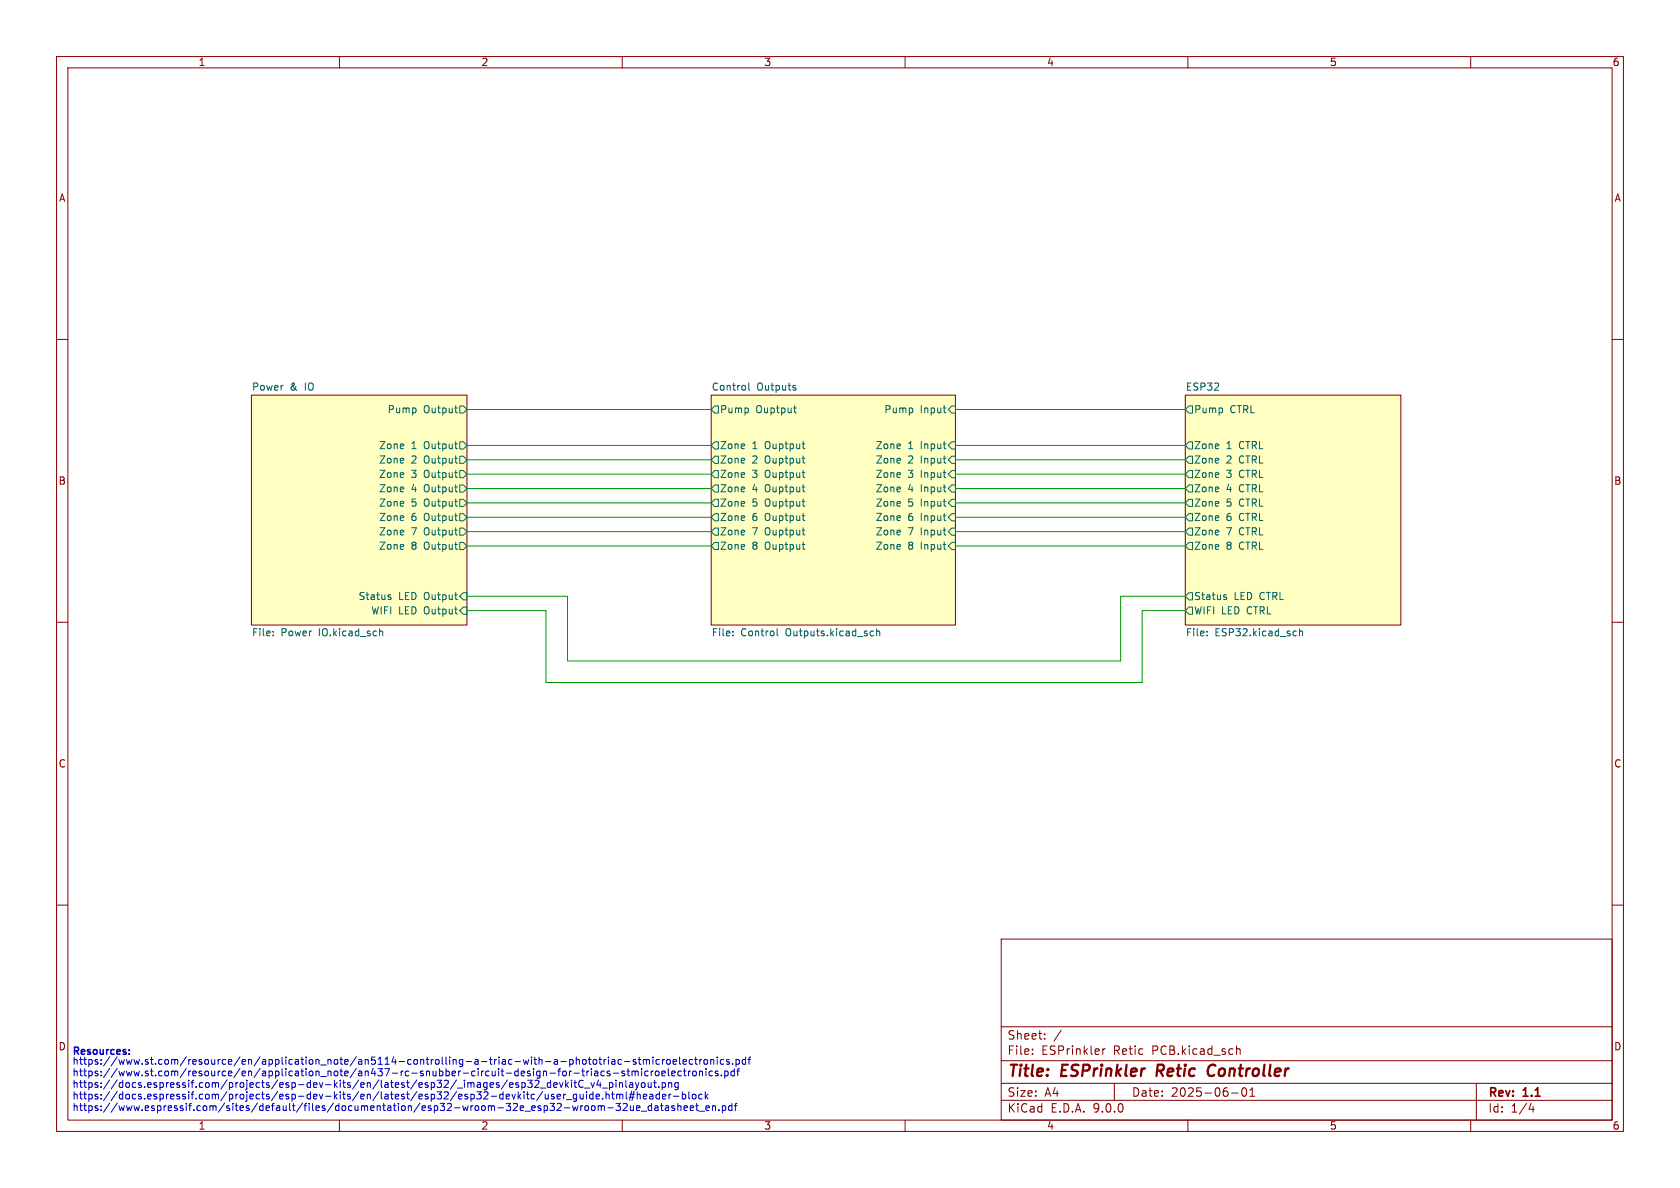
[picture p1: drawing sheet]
<svg xmlns="http://www.w3.org/2000/svg" width="297mm" height="210mm" viewBox="0 0 297 210" stroke-linecap="round" stroke-linejoin="round" font-family="sans-serif">
<g fill="none" stroke="#840000" stroke-width=".18">
<path d="M10 10h277v190h-277zM12 12h273v186h-273zM60 10v2M110 10v2M160 10v2M210 10v2M260 10v2M10 60h2M44.4 69.9h38.1v40.6h-38.1zM125.7 69.9h43.2v40.6h-43.2zM209.5 69.9h38.1v40.6h-38.1zM285 60h2"/>
<path d="M10 110h2M285 110h2M10 160h2M177 166h108v32h-108zM285 160h2M60 198v2M110 198v2M160 198v2M177 194.5h108M177 191.5h108M177 187.5h108M177 181.5h108"/>
<path d="M182.5 186.3v.1M182.5 185.5v.1M184.7 183.6v.1M184.7 182.8v.1M187.6 182.1l-1.3 2M195 185.4v1M195.4 185.4l-.3 .1-.1 .2M197 191.5v3M210 198v2M217.7 193.2h1.2M218.6 185.5l.2-.1 .4 .1v.9M218.6 184.9v1.5"/>
<path d="M219.7 192.4l.2-.1a.81 .81 0 0 1 .6 .6 .81 .81 0 0 1-.3 .8l-.2 .1a.81 .81 0 0 1-.3-1.4zM221 193.8h.8M221 192.7l.4-.4v1.5M260 198v2M261 191.5v6.5M270.7 195l-.4 1.1h.9M271 195.6v1"/>
</g>
<path d="M204.7 188.2l-.3 2M214.5 188.2a1.13 1.13 0 0 0-1 .7 1.13 1.13 0 0 0 .3 1.2l.3 .1 .5-.1" fill="none" stroke="#840000" stroke-width=".4"/>
<g fill="#ffffc2" stroke="#ffffc2" stroke-width=".18">
<path d="M125.7 69.9h43.2v40.6h-43.2z"/>
<path d="M44.4 69.9h38.1v40.6h-38.1z"/>
<path d="M209.5 69.9h38.1v40.6h-38.1z"/>
</g>
<g fill="none" stroke="#006464" stroke-width=".18">
<path d="M80.4 72.1h.5M80.7 73h.2M81.3 71.8h.6l.6 .6-.6 .6h-.6zM81.3 78.1h.6l.6 .6-.6 .7h-.6zM126.4 71.8h.6v1.2h-.6l-.7-.6zM126.4 78.1h.6v1.3h-.6l-.7-.7zM132.4 67.7v1.1l.1 .2M140.3 72.1h.5M140.5 72.8l.3 .2M140.5 68.6l.2 .1-.2 .3M140.5 68.1l.1 .1M141.8 78.5h.5"/>
<path d="M142.2 79.3h.1M166.7 72.1h.5M167.1 73h.1M168.3 71.8h.6v1.2h-.6l-.7-.6zM168.3 78.1h.6v1.3h-.6l-.7-.7zM209.5 78.7l.7-.6h.6v1.3h-.6zM210.2 71.8h.6v1.2h-.6l-.7-.6zM81.3 80.6h.6l.6 .7-.6 .6h-.6zM81.3 83.2h.6l.6 .6-.6 .7h-.6zM81.3 85.7h.6l.6 .7-.6 .6h-.6zM81.3 88.3h.6l.6 .6-.6 .6h-.6zM81.3 90.8h.6l.6 .6-.6 .7h-.6z"/>
<path d="M81.3 93.3h.6l.6 .7-.6 .6h-.6zM81.3 95.9h.6l.6 .6-.6 .7h-.6zM126.4 80.6h.6v1.3h-.6l-.7-.6zM126.4 83.2h.6v1.3h-.6l-.7-.7zM126.4 85.7h.6v1.3h-.6l-.7-.6zM126.4 88.3h.6v1.2h-.6l-.7-.6zM126.4 90.8h.6v1.3h-.6l-.7-.7zM126.4 93.3h.6v1.3h-.6l-.7-.6zM126.4 95.9h.6v1.3h-.6l-.7-.7zM141.8 81h.5M141.8 83.6h.5M141.8 86.1h.5"/>
<path d="M141.8 88.6h.5M141.8 91.2h.5M141.8 93.7h.5M141.8 96.3h.5M142.2 81.9h.1M142.2 84.4h.1M142.2 86.9h.1M142.2 89.5h.1M142.2 92h.1M142.2 94.6h.1M142.2 97.1h.1M168.3 80.6h.6v1.3h-.6l-.7-.6z"/>
<path d="M168.3 83.2h.6v1.3h-.6l-.7-.7zM168.3 85.7h.6v1.3h-.6l-.7-.6zM168.3 88.3h.6v1.2h-.6l-.7-.6zM168.3 90.8h.6v1.3h-.6l-.7-.7zM168.3 93.3h.6v1.3h-.6l-.7-.6zM168.3 95.9h.6v1.3h-.6l-.7-.7zM209.5 81.3l.7-.7h.6v1.3h-.6zM209.5 83.8l.7-.6h.6v1.3h-.6zM209.5 94l.7-.7h.6v1.3h-.6zM210.2 85.7h.6v1.3h-.6l-.7-.6zM210.2 88.3h.6v1.2h-.6l-.7-.6zM210.2 90.8h.6v1.3h-.6l-.7-.7z"/>
<path d="M210.2 95.9h.6v1.3h-.6l-.7-.7zM48.3 112.3v.1M48.3 111.6v.1M67.2 111.6h.4l.1 .8M68.8 105.6h.3v.2l-.1 .2h-.3M68.8 105.1l.3 .1M81.9 104.8h.6v1.2h-.6l-.6-.6zM81.9 107.3h.6v1.3h-.6l-.6-.6zM129.6 112.3v.1M129.6 111.6v.1M137.4 111.1v1.1l.2 .2M154 112.3h.4"/>
<path d="M154 111.6h.4M155 111.7l.2-.1h.3v.8M155 111.1v1.3M209.5 105.4l.7-.6h.6v1.2h-.6zM210.2 107.3h.6v1.3h-.6l-.7-.6zM213.4 112.3v.1M213.4 111.6v.1M216.5 105.6h.3l.1 .2-.2 .2h-.3M216.5 105.1l.3 .1M229.1 111.6h.1M229.2 112.3l-.1 .1M229.7 111.7l.2-.1h.3l.1 .8"/>
<path d="M229.7 111.1v1.3"/>
</g>
<g fill="none" stroke="#009600" stroke-width=".18">
<path d="M82.5 78.7h43.2M82.5 72.4h43.2M168.9 78.7h40.6M168.9 72.4h40.6M82.5 88.9h43.2M82.5 83.8h43.2M82.5 94h43.2M82.5 86.4h43.2M82.5 91.4h43.2M82.5 81.3h43.2M82.5 96.5h43.2M168.9 88.9h40.6"/>
<path d="M168.9 83.8h40.6M168.9 94h40.6M168.9 86.4h40.6M168.9 91.4h40.6M168.9 81.3h40.6M168.9 96.5h40.6M82.5 105.4h17.8v11.4h97.8v-11.4h11.4M82.5 108h14v12.7h105.4v-12.7h7.6"/>
</g>
<path d="M22.8 186.3v.1M22.8 185.6v.1" fill="none" stroke="#0000c2" stroke-width=".25"/>
<g fill="none" stroke="#0000c2" stroke-width=".18">
<path d="M96.9 191.4l-.2 .2 .1 .5 .2 .1h.3M97.3 191v1.2M98 191.4v.8h.4M98.4 191.4l.1 .3-.6 .1M98.6 194.2h.4M98.6 193.5l.3-.1 .2 .3-.6 .1M98.9 191.4l.3 .8 .3-.8M99.6 193.4v.9M100 191v1.2M100 193.4l-.4 .3M100.1 191.7l.4 .5M100.1 194.4h1"/>
<path d="M100.5 191.4l-.5 .5M101 191.4v.8M101.4 194.6l.1 .1M101.5 189.7h.9M101.6 191v1l.3 .2M101.9 193.5l-.3-.1-.3 .3 .2 .5h.4M101.9 193.4v1.1l-.2 .2M102.5 193.4l.1 .8 .3 .1 .2-.1M102.8 189.3h.5M103 188.9v1.1l.3 .2M103.1 191.1a.6 .6 0 0 0-.8 .4 .6 .6 0 0 0 .5 .7l.3-.1M103.1 193.4v.9"/>
<path d="M103.2 187.3l.3 .1 .1 .1v.5l-.4 .1M103.3 192.3h1M103.7 193v.1M103.7 193.4v.9M103.8 189.3v.9M104 187.3h.5M104.1 189.3l-.3 .3M104.2 186.9v1.1l.3 .1M104.5 191.4l.3 .8 .3-.8M104.5 188.9v.1M104.5 189.3v.9M104.8 193v1.3"/>
<path d="M104.8 193.5l-.3-.1-.3 .3 .2 .5h.4M104.9 187.4l.2-.1 .3 .1 .1 .5-.1 .2h-.3l-.2-.1zM105.1 195.5l.1 .2-.1 .6M105.1 189.4h.5l.1 .8M105.4 193.8l.6-.1-.1-.2-.3-.1-.2 .2v.6h.5M105.7 189.6l-.4 .1-.2 .2 .2 .3 .4-.1M105.8 195.6l.3-.1 .2 .2M105.8 195.5v.8M105.8 190.9l-.3 .9h.8M105.9 187.3h.5M106.1 186.9v1.1l.3 .1M106.1 191.4v.8"/>
<path d="M106.3 195.7l.2-.2h.3v.8M106.3 195.7v.6M106.5 192.3h.9M106.5 194.2v.1M106.8 187.3v.8M106.8 189.4l-.3-.1-.3 .3 .2 .5h.4M107.1 187.3l-.3 .2M107.1 193.5l.2-.1 .3 .1 .1 .8M107.1 193v1.3M107.4 195.8h1M107.6 186.9v.1M107.6 187.3v.8"/>
<path d="M107.7 191.4h.4l.3 .2-.2 .6h-.5M107.7 191.4v1.2M107.8 189.4l-.3-.1-.2 .2 .1 .2 .4 .1v.3h-.5M108.1 193.4h.5M108.2 187.4h.5v.7M108.3 193v1.1l.3 .2M108.4 189.7h1M108.7 187.6l-.4 .1-.2 .1 .2 .3h.4M108.9 195h.8l-.4 .5 .3 .2v.5l-.2 .1-.5-.1M108.9 191v.1M108.9 191.4v.8M109 193.5l.4-.1 .2 .2"/>
<path d="M109 193.4v.9M109.5 191.5l.2-.1h.3v.8M109.5 191.4v.8M109.6 193.6l.1-.2 .3 .1 .1 .8M109.6 193.6v.7M109.9 187.4l-.4-.1-.2 .2 .1 .6h.5M110.2 195.2l.5-.2 .2 .4-.8 .9h.8M110.4 187.7h1M110.4 189.4l-.3-.1-.2 .2 .1 .2 .4 .1v.3h-.5M110.7 191v1l.1 .2M110.7 193v1.1l.2 .2M110.8 189.3h.5"/>
<path d="M111 188.9v1.1l.3 .2M111.2 194h.9M111.3 191.4h.5l.1 .8M111.3 193.4h.9M111.4 195.5l.1 .8h.3l.2-.1M111.7 192.9l-.4 1.6M111.7 189.5l.4-.2 .2 .2M111.7 189.3v.9M111.9 191.7h-.5l-.1 .2 .1 .3h.5M112 195.5v.8M112.1 192.9l-.4 1.6M112.3 189.5l.2-.2 .3 .1v.8"/>
<path d="M112.3 189.5v.7M112.3 191.4l.3 .8M112.4 187.4l-.3-.1-.2 .2 .1 .2 .4 .1v.3h-.5M112.5 195.9l.6-.1v-.3h-.4l-.2 .2 .1 .6h.5M112.6 192.2l-.3 .4M112.6 193.5l.2-.1 .3 .1 .1 .8M112.6 193v1.3M112.8 187.3h.5M112.9 191.4l-.3 .8M113 186.9v1.1l.3 .1M113.4 196.4h.9M113.4 188.9v.1"/>
<path d="M113.4 189.3v.9M113.5 191.4h.3l.2 .2v.4l-.2 .2h-.3l-.1-.2zM113.7 187.4l.4-.1 .2 .2M113.7 187.3v.8M113.7 193.8l.6-.1v-.2l-.4-.1-.2 .2 .1 .6h.5M114.3 187.5l.2-.2 .3 .1v.7M114.3 187.5v.6M114.6 191.4v.8h.3l.2-.1M114.6 189.4l-.4-.1-.2 .3 .1 .5h.5M114.9 193.5h.5v.8M115.1 191.4v.8M115.1 189.3v.9"/>
<path d="M115.2 195.5h-.4l-.2 .2 .1 .6h.5M115.2 195v1.3M115.4 186.9v.1M115.4 187.3v.8M115.4 193.7l-.4 .1-.2 .2 .2 .3 .4-.1M115.5 189.3l-.4 .3M115.5 191.4h.5M115.7 191v1l.3 .2M115.8 195.5h.5v.8M115.9 189.5l.2-.2 .4 .2v.4l-.1 .2-.3 .1-.2-.1zM116.3 195.8h-.4l-.2 .2 .2 .3h.4M116.5 192.1v.1"/>
<path d="M116.6 187.4l-.4-.1-.2 .2 .1 .6h.5M116.6 193.5l-.4-.1-.2 .3 .1 .5h.5M116.6 193v1.3M116.8 195.5h.4M116.9 195v1.1l.3 .2M117 189.8l.6-.2-.1-.2-.3-.1-.2 .2 .1 .6h.4M117.1 191.4h.3l.3 .2-.2 .6h-.4M117.1 191.4v1.2M117.1 187.3v.8M117.1 193.8l.6-.1v-.2l-.4-.1-.2 .2 .1 .6h.5M117.5 187.3l-.4 .2M117.7 195.5h.4l.1 .8"/>
<path d="M117.9 187.4l.2-.1 .4 .1v.5l-.1 .2h-.3l-.2-.1zM118.1 188.9v1.1l.2 .2M118.2 195.8h-.4l-.2 .2 .2 .3h.4M118.2 191.5l.2-.1h.3l.1 .8M118.2 191.4v.8M118.3 193.4v.9M118.6 193.4l-.3 .3M118.8 189.8l.6-.2-.1-.2-.4-.1-.1 .2v.6h.5M119 187.7l.6-.1-.1-.2-.3-.1-.2 .2 .1 .6h.4M119.1 193.8h.9M119.2 195.5h-.3l-.1 .2v.1l.4 .2v.3h-.4M119.8 195v1.3"/>
<path d="M119.8 195.6l.2-.1h.3l.1 .8M119.9 191.4h-.4l-.2 .2 .1 .6h.5M119.9 191.4v1l-.2 .2h-.3M120.1 186.9v1.1l.2 .1M120.4 189.4l-.3-.1-.3 .3 .2 .5h.4M120.6 193.5l.4-.1 .2 .3-.1 .5h-.5M120.6 193v1.3M120.7 187.7l.7-.1-.1-.2-.4-.1-.2 .2 .1 .6h.5M120.8 189.3h.5M120.9 195.9l.6-.1v-.3h-.4l-.2 .2 .1 .6h.5M121 188.9v1.1l.3 .2M121.7 189.3v.9"/>
<path d="M121.8 193v1.1l.2 .2M122 195.9l.6-.1v-.3h-.4l-.2 .2 .1 .6h.5M122.1 189.3l-.4 .3M122.4 187.4l-.3-.1-.3 .2 .2 .6h.4M122.4 193.5l.2-.1 .4 .1v.5l-.1 .2-.3 .1-.2-.1zM122.6 189.4l.3-.1 .2 .3v.3l-.2 .3-.3-.1-.2-.2zM122.8 187.3h.5M123 186.9v1.1l.3 .1M123 195.5h.5M123.2 195v1.1l.3 .2M123.6 196.4h1M123.7 189.5l.1-.2 .3 .1 .1 .8"/>
<path d="M123.7 189.3v.9M123.7 187.3v.8M124.1 187.3l-.4 .2M124.1 193.5l-.3-.1-.3 .3 .2 .5h.4M124.6 187.4l.3-.1 .2 .2v.4l-.2 .2h-.3l-.2-.2zM124.7 193v1.3M124.8 195.9l.6-.1-.1-.3h-.3l-.2 .2 .1 .6h.4M124.8 188.9v.1M124.8 189.3v.9M124.8 193.8l.4 .5M125.2 193.4l-.5 .5M125.6 187.4l.2-.1 .3 .1 .1 .7"/>
<path d="M125.6 187.3v.8M126 195.6l.1-.1h.3l.1 .8M126 195.5v.8M126 189.4l-.4-.1-.3 .3 .2 .5h.5M126.8 186.9v.1M126.8 187.3v.8M126.9 189.4l-.3-.1-.2 .2 .1 .2 .4 .1v.3h-.5M127.1 196.2v.1M127.5 190.1v.1M127.7 195.5h.4l.2 .2-.1 .6h-.5M127.7 195.5v1.2M127.9 187.4l-.3-.1-.3 .2 .2 .6h.4"/>
<path d="M128.1 189.4l.4-.1 .2 .3-.1 .5h-.5M128.1 189.3v1.3M128.9 187.4l-.3-.1-.2 .2 .1 .2 .4 .1v.3h-.5M129.4 195.5h-.4l-.2 .2 .1 .6h.5M129.4 195v1.3M129.5 188v.1M129.8 195.5h.5M129.8 189.4l-.3-.1-.3 .3 .1 .5h.5M129.8 188.9v1.3M130.1 187.4l.4-.1 .2 .2-.1 .6h-.5M130.1 187.3v1.3M130.2 189.3h.5"/>
<path d="M130.3 195l-.3 .2v1.1M130.7 188.9l-.3 .2v1.1M131.8 187.4l-.3-.1-.3 .2 .1 .6h.5M131.8 186.9v1.2M132.2 187.3h.5M132.7 186.9l-.3 .1v1.1"/>
</g>
<g font-size="2.8" fill="#840000">
<text x="178" y="190.9">Title:</text>
<text x="187.7" y="190.9">ESPrinkler</text>
<text x="205.3" y="190.9">Retic</text>
<text x="215.2" y="190.9">Controller</text>
</g>
<g font-size="2.1" fill="#840000">
<text x="178" y="184">Sheet:</text>
<text x="178" y="186.7">File:</text>
<text x="184.1" y="186.7">ESPrinkler</text>
<text x="196.9" y="186.7">Retic</text>
<text x="203.8" y="186.7">PCB.kicad_sch</text>
<text x="178" y="196.9">KiCad</text>
<text x="178" y="194.1">Size:</text>
<text x="184.7" y="194.1">A4</text>
<text x="185.7" y="196.9">E.D.A.</text>
<text x="193.3" y="196.9">9.0.0</text>
<text x="200" y="194.1">Date:</text>
<text x="207" y="194.1">2025-06-01</text>
<text x="263" y="194.3">Rev:</text>
<text x="263" y="196.9">Id:</text>
<text x="267.1" y="196.9">1/4</text>
<text x="269.4" y="194.3">1.1</text>
</g>
<g font-size="1.8" fill="#840000">
<text x="35" y="11.9">1</text>
<text x="85" y="11.9">2</text>
<text x="135" y="11.9">3</text>
<text x="185" y="11.9">4</text>
<text x="235" y="11.9">5</text>
<text x="285" y="11.9">6</text>
<text x="10.3" y="35.9">A</text>
<text x="285.3" y="35.9">A</text>
<text x="10.3" y="85.9">B</text>
<text x="285.3" y="85.9">B</text>
<text x="10.3" y="135.9">C</text>
<text x="285.3" y="135.9">C</text>
<text x="10.3" y="185.9">D</text>
<text x="285.3" y="185.9">D</text>
<text x="35" y="199.9">1</text>
<text x="85" y="199.9">2</text>
<text x="135" y="199.9">3</text>
<text x="185" y="199.9">4</text>
<text x="235" y="199.9">5</text>
<text x="285" y="199.9">6</text>
</g>
<g font-size="1.8" fill="#006464">
<text x="44.4" y="69.1">Power</text>
<text x="51.2" y="69.1">&amp;</text>
<text x="54" y="69.1">IO</text>
<text x="125.7" y="69.1">Control</text>
<text x="133.8" y="69.1">Outputs</text>
<text x="209.5" y="69.1">ESP32</text>
<text x="68.4" y="73.3">Pump</text>
<text x="74.9" y="73.3">Output</text>
<text x="127.2" y="73.3">Pump</text>
<text x="133.6" y="73.3">Ouptput</text>
<text x="156.2" y="73.3">Pump</text>
<text x="162.7" y="73.3">Input</text>
<text x="211" y="73.3">Pump</text>
<text x="217.4" y="73.3">CTRL</text>
<text x="66.9" y="79.6">Zone</text>
<text x="66.9" y="82.1">Zone</text>
<text x="72.7" y="79.6">1</text>
<text x="72.7" y="82.1">2</text>
<text x="75.1" y="79.6">Output</text>
<text x="75.1" y="82.1">Output</text>
<text x="127.2" y="79.6">Zone</text>
<text x="127.2" y="82.1">Zone</text>
<text x="133" y="79.6">1</text>
<text x="133" y="82.1">2</text>
<text x="135.3" y="79.6">Ouptput</text>
<text x="135.3" y="82.1">Ouptput</text>
<text x="154.7" y="79.6">Zone</text>
<text x="154.7" y="82.1">Zone</text>
<text x="160.5" y="79.6">1</text>
<text x="160.5" y="82.1">2</text>
<text x="162.9" y="79.6">Input</text>
<text x="162.9" y="82.1">Input</text>
<text x="211" y="79.6">Zone</text>
<text x="211" y="82.1">Zone</text>
<text x="216.8" y="79.6">1</text>
<text x="216.8" y="82.1">2</text>
<text x="219.2" y="79.6">CTRL</text>
<text x="219.2" y="82.1">CTRL</text>
<text x="66.9" y="84.7">Zone</text>
<text x="66.9" y="87.2">Zone</text>
<text x="66.9" y="89.8">Zone</text>
<text x="72.7" y="84.7">3</text>
<text x="72.7" y="87.2">4</text>
<text x="72.7" y="89.8">5</text>
<text x="75.1" y="84.7">Output</text>
<text x="75.1" y="87.2">Output</text>
<text x="75.1" y="89.8">Output</text>
<text x="127.2" y="84.7">Zone</text>
<text x="127.2" y="87.2">Zone</text>
<text x="127.2" y="89.8">Zone</text>
<text x="133" y="84.7">3</text>
<text x="133" y="87.2">4</text>
<text x="133" y="89.8">5</text>
<text x="135.3" y="84.7">Ouptput</text>
<text x="135.3" y="87.2">Ouptput</text>
<text x="135.3" y="89.8">Ouptput</text>
<text x="154.7" y="84.7">Zone</text>
<text x="154.7" y="87.2">Zone</text>
<text x="154.7" y="89.8">Zone</text>
<text x="160.5" y="84.7">3</text>
<text x="160.5" y="87.2">4</text>
<text x="160.5" y="89.8">5</text>
<text x="162.9" y="84.7">Input</text>
<text x="162.9" y="87.2">Input</text>
<text x="162.9" y="89.8">Input</text>
<text x="211" y="84.7">Zone</text>
<text x="211" y="87.2">Zone</text>
<text x="211" y="89.8">Zone</text>
<text x="216.8" y="84.7">3</text>
<text x="216.8" y="87.2">4</text>
<text x="216.8" y="89.8">5</text>
<text x="219.2" y="84.7">CTRL</text>
<text x="219.2" y="87.2">CTRL</text>
<text x="219.2" y="89.8">CTRL</text>
<text x="66.9" y="92.3">Zone</text>
<text x="66.9" y="94.8">Zone</text>
<text x="72.7" y="92.3">6</text>
<text x="72.7" y="94.8">7</text>
<text x="75.1" y="92.3">Output</text>
<text x="75.1" y="94.8">Output</text>
<text x="127.2" y="92.3">Zone</text>
<text x="127.2" y="94.8">Zone</text>
<text x="133" y="92.3">6</text>
<text x="133" y="94.8">7</text>
<text x="135.3" y="92.3">Ouptput</text>
<text x="135.3" y="94.8">Ouptput</text>
<text x="154.7" y="92.3">Zone</text>
<text x="154.7" y="94.8">Zone</text>
<text x="160.5" y="92.3">6</text>
<text x="160.5" y="94.8">7</text>
<text x="162.9" y="92.3">Input</text>
<text x="162.9" y="94.8">Input</text>
<text x="211" y="92.3">Zone</text>
<text x="211" y="94.8">Zone</text>
<text x="216.8" y="92.3">6</text>
<text x="216.8" y="94.8">7</text>
<text x="219.2" y="92.3">CTRL</text>
<text x="219.2" y="94.8">CTRL</text>
<text x="66.9" y="97.4">Zone</text>
<text x="72.7" y="97.4">8</text>
<text x="75.1" y="97.4">Output</text>
<text x="127.2" y="97.4">Zone</text>
<text x="133" y="97.4">8</text>
<text x="135.3" y="97.4">Ouptput</text>
<text x="154.7" y="97.4">Zone</text>
<text x="160.5" y="97.4">8</text>
<text x="162.9" y="97.4">Input</text>
<text x="211" y="97.4">Zone</text>
<text x="216.8" y="97.4">8</text>
<text x="219.2" y="97.4">CTRL</text>
<text x="63.3" y="106.3">Status</text>
<text x="70.4" y="106.3">LED Output</text>
<text x="211" y="106.3">Status</text>
<text x="218.2" y="106.3">LED CTRL</text>
<text x="44.4" y="112.8">File:</text>
<text x="49.7" y="112.8">Power</text>
<text x="56.5" y="112.8">IO.kicad_sch</text>
<text x="65.5" y="108.8">WIFI LED Output</text>
<text x="125.7" y="112.8">File:</text>
<text x="131" y="112.8">Control</text>
<text x="139" y="112.8">Outputs.kicad_sch</text>
<text x="209.5" y="112.8">File:</text>
<text x="211" y="108.8">WIFI LED CTRL</text>
<text x="214.8" y="112.8">ESP32.kicad_sch</text>
</g>
<g font-size="1.8" fill="#0000c2">
<text x="12.7" y="186.8">Resources:</text>
<text x="12.7" y="188.4">https://www.st.com/resource/en/application_note/an5114-controlling-a-triac-with-a-phototriac-stmicroelectronics.pdf</text>
<text x="12.7" y="190.5">https://www.st.com/resource/en/application_note/an437-rc-snubber-circuit-design-for-triacs-stmicroelectronics.pdf</text>
<text x="12.7" y="192.5">https://docs.espressif.com/projects/esp-dev-kits/en/latest/esp32/_images/esp32_devkitC_v4_pinlayout.png</text>
<text x="12.7" y="194.6">https://docs.espressif.com/projects/esp-dev-kits/en/latest/esp32/esp32-devkitc/user_guide.html#header-block</text>
<text x="12.7" y="196.6">https://www.espressif.com/sites/default/files/documentation/esp32-wroom-32e_esp32-wroom-32ue_datasheet_en.pdf</text>
</g>
</svg>
